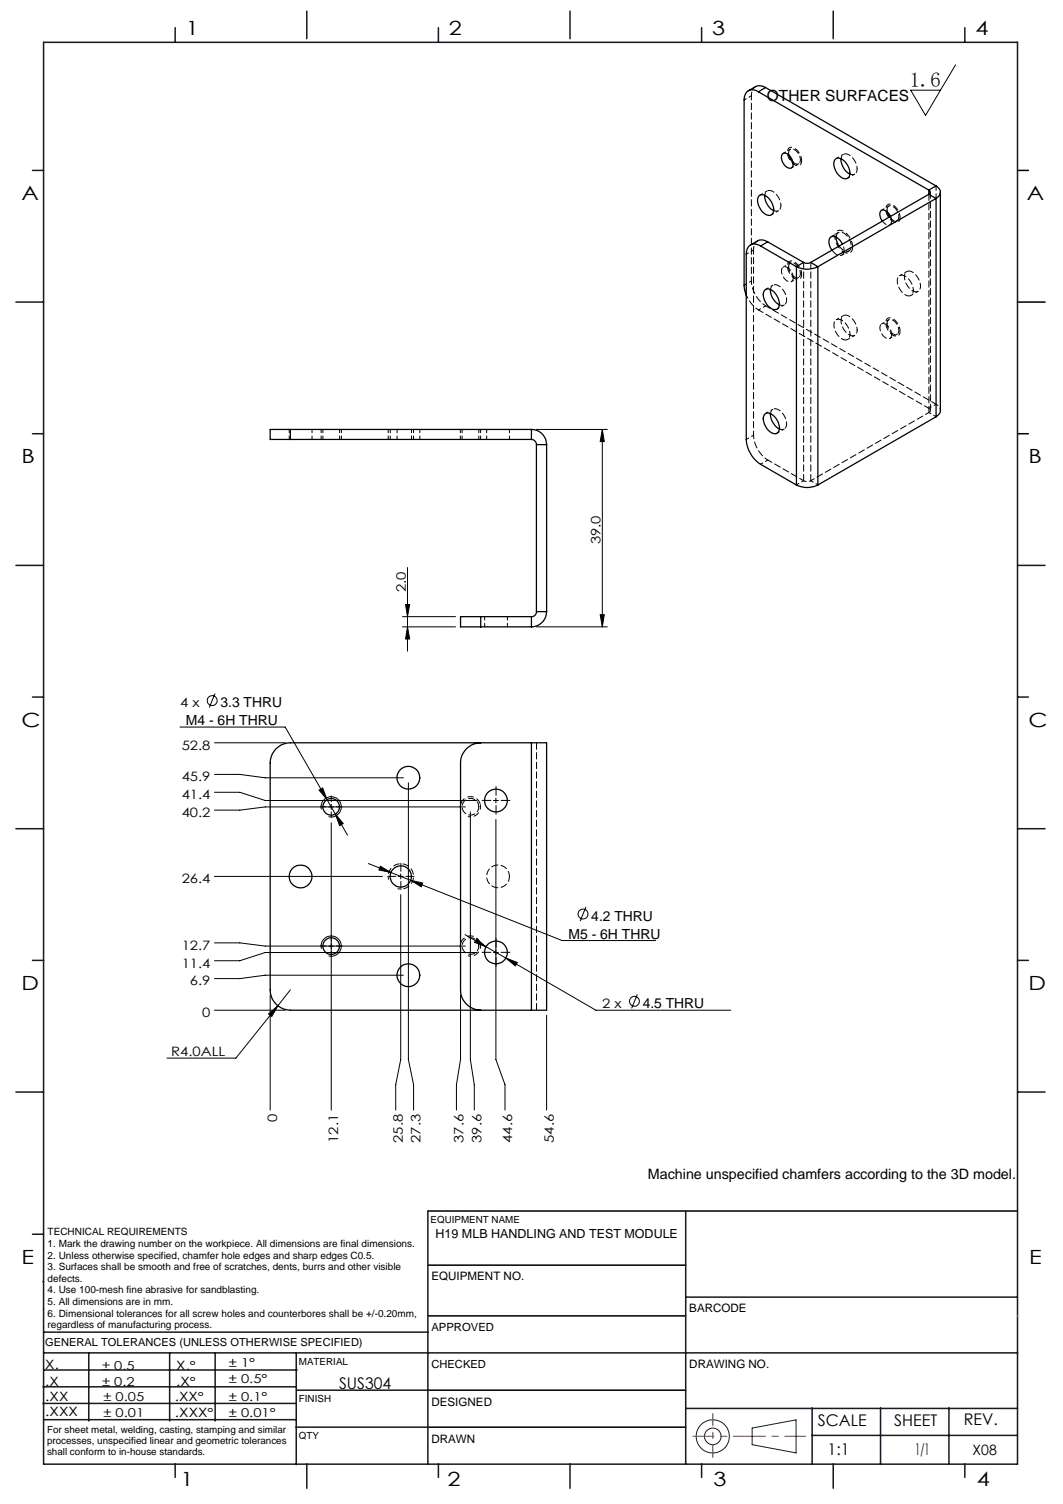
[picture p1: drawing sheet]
<svg xmlns="http://www.w3.org/2000/svg" width="210mm" height="297mm" viewBox="0 0 210 297" stroke-linecap="round" stroke-linejoin="round" font-family="sans-serif">
<g fill="none" stroke="#000" stroke-width=".2">
<path d="M188.8 12.8l-6 10-2.9-5h5.9M106 84.8h14M119 84.8l.4 2.4h-.8zM119 84.8v39M80.1 119.4h.8l-.4 2.4zM80.5 112.1v16.5M42.5 136.9l-1.2 2.8M79.5 123.8h10.5M79.5 121.8h10.5M80.5 123.8l.4 2.4h-.8zM106 123.8h14M118.6 121.4h.8l-.4 2.4z"/>
<path d="M35.6 143.6h20.7l8.3 14.3M42.4 156.5h5l5 1.6h41.8M42.4 146.7h14M42.4 152.9h5l5 .7h27.3M63 156l.7-.4 .9 2.3zM63.5 159.8a2 2 0 0 1 1.8-2.5 2 2 0 0 1 2.1 2.2 2 2 0 0 1-2.5 1.8M64.6 157.9l1.7 2.9M65.4 158.8v1M80.7 154.6v54.6l1 5v5M91 158.9v.9M91.9 159.3h-39.5l-5 .7h-5M97.5 158.1h1"/>
<path d="M98 157.6v1M42.4 173.1h33.2M65.4 162.5v56.7M66.3 160.8l1.5 1.8-.7 .5zM66.3 160.8l2.4 4.1M72.8 170.5l8.3 3.3M75.1 171.1l2.1 1.2-2.3-.5zM78.7 173.1h1M79.2 176.7v32.5l-1 5v5M79.2 172.6v1M81.1 173.8l2.4 .6-.3 .7zM81.1 173.8l30 11.9h18.4"/>
<path d="M92.9 160.3v48.9l.8 5v5M98 161.8v47.4l1.8 5v5M115.7 179.1l-1.1 2.8M42.4 186.2h5l5 .6h39.5M42.4 199.5h14M53.4 196.5v22.7M54.9 198.6l-8.3 10.3h-13.6M57.4 195.5l-2.5 3.1M63.5 187.4a2 2 0 0 1 1.8-2.6 2 2 0 0 1 2.1 2.2 2 2 0 0 1-2.5 1.8M79.7 192.6h-27.3l-5 .6h-5M91 186.4h.1M91 186.4v.9"/>
<path d="M91 196.5v12.7l-.8 5v5M91.9 184.6l4.1 2.4M94.2 185.4l1.8 1.6-2.3-.9zM94.2 188.1h-41.8l-5 1.6h-5M96 187l3.9 2.2M97.5 188.1h1M99.9 189.2l2.3 .9-.4 .6zM99.9 189.2l17.8 10.3h26.7M125.9 196.4l-1.1 2.7M53.1 200.2l1.8-1.6-1.2 2.1zM108 200.5v18.7"/>
<circle cx="41.9" cy="138.3" r=".98"/>
<circle cx="115.2" cy="180.5" r=".98"/>
<circle cx="125.3" cy="197.7" r=".98"/>
</g>
<path d="M78.5 175.5a2.5 2.5 0 0 0 3.2-2.2 2.5 2.5 0 0 0-2.7-2.7 2.5 2.5 0 0 0-2.2 3.1" fill="none" stroke="#000" stroke-width=".2" stroke-dasharray="1.3 .6" stroke-dashoffset=".8" stroke-linecap="butt"/>
<path d="M94.9 158.9a2 2 0 0 0-1.9-1.6 2 2 0 0 0-2 1.6M94.9 186.4a2 2 0 0 0-1.9-1.6 2 2 0 0 0-2 1.6" fill="none" stroke="#000" stroke-width=".2" stroke-dasharray="1.3 .6" stroke-dashoffset="-.2" stroke-linecap="butt"/>
<path d="M92.4 161.2a2 2 0 0 0 2.5-1.9M92.4 188.7a2 2 0 0 0 2.5-1.9" fill="none" stroke="#000" stroke-width=".2" stroke-dasharray="1.3 .6" stroke-dashoffset=".7" stroke-linecap="butt"/>
<path d="M168.5 48.8a3.4 3.4 0 0 0-2.7-3.3 1.28 1.28 0 0 0-.8 1.8 3.1 3.1 0 0 0 2.7 2.7 1.1 1.1 0 0 0 .8-1.2" fill="none" stroke="#000" stroke-width=".2" stroke-dasharray="1.3 .6" stroke-dashoffset=".1" stroke-linecap="butt"/>
<path d="M158.4 31.7a2.7 2.7 0 0 0-2.1-2.6 1.12 1.12 0 0 0-.6 1.7 2.26 2.26 0 0 0 2.2 1.9 .97 .97 0 0 0 .5-1M158.4 54.2a2.7 2.7 0 0 0-2.1-2.7 1.12 1.12 0 0 0-.6 1.8 2.26 2.26 0 0 0 2.2 1.8 .97 .97 0 0 0 .5-.9M177.8 42.9a2.7 2.7 0 0 0-2.1-2.6 1.12 1.12 0 0 0-.6 1.7 2.26 2.26 0 0 0 2.3 1.9 .97 .97 0 0 0 .4-1M177.8 65.4a2.7 2.7 0 0 0-2.1-2.6 1.12 1.12 0 0 0-.6 1.7 2.26 2.26 0 0 0 2.3 1.8 .97 .97 0 0 0 .4-.9" fill="none" stroke="#000" stroke-width=".2" stroke-dasharray="1.3 .6" stroke-dashoffset=".4" stroke-linecap="butt"/>
<g fill="none" stroke="#191924" stroke-width=".2">
<path d="M8.6 231.2v9.4M148.6 282l8.7-1.6v6.5l-8.7-1.6z"/>
<circle cx="140.8" cy="283.7" r="3.3"/>
<circle cx="140.8" cy="283.7" r="1.64"/>
</g>
<path d="M155.8 30.6v-.4M183.5 38.3v43.2M158.8 51.8v43.1M160.2 51.8v43.1M175.3 41.8l-.1-.4M183.8 81v-43.1M94.9 159.3v-.4M106 146.7v52.8M94.9 186.8v-.4" fill="none" stroke="#000" stroke-width=".2" stroke-dasharray="1.3 .6"/>
<g fill="none" stroke="#000" stroke-width=".2" stroke-dasharray="1.3 .6" stroke-dashoffset=".6">
<path d="M147.4 58.3l1.2 1.8 1.3 1.1M152.2 57.2a.95 .95 0 0 1 .6-.9 .95 .95 0 0 1 1 .1 3.2 3.2 0 0 1 1.5 3.4 .9 .9 0 0 1-1.3 .4M166.8 49.4l-.4-1.2M151.3 60.4a6.3 6.3 0 0 1-2.9-4.9M57.1 84.8v2M61.6 86.8v-2M63.4 84.8v2M63.8 84.8v2M67.1 86.8v-2M67.4 86.8v-2M76.7 84.8v2M77.1 84.8v2"/>
<path d="M78.4 84.8v2M81.3 86.8v-2M81.7 86.8v-2M82.9 86.8v-2M90.9 84.8v2M91.3 84.8v2M94.6 86.8v-2M94.9 86.8v-2M96.1 84.8v2M100.6 86.8v-2M151.7 90.8a6.3 6.3 0 0 1-2.8-4.9M152.2 81.7a.95 .95 0 0 1 .6-.9 .95 .95 0 0 1 1 .1 3.2 3.2 0 0 1 1.5 3.4 .9 .9 0 0 1-1.3 .4"/>
<path d="M95.7 121.8v2M100.2 123.8v-2"/>
</g>
<g fill="none" stroke="#000" stroke-width=".2" stroke-dasharray="15.2 1.3 1.3 1.3">
<path d="M64.4 159.3h-1.1M65.4 158.3v-1.1M66.4 159.3h1.2M97 158.1h-1.8M98 157.1v-1.8M98 159.1v1.7M99 158.1h1.7M65.4 160.3v1.2M78.2 173.1h-1.6M79.2 172.1v-1.6M79.2 174.1v1.6M80.2 173.1h1.6"/>
<path d="M64.4 186.8h-1.1M65.4 185.8v-1.1M65.4 187.8v1.2M66.4 186.8h1.2M97 188.1h-1.8M98 187.1v-1.8M98 189.1v1.7M99 188.1h1.7"/>
</g>
<path d="M201 33.7h2.2M201 59.7h5.4M201 85.7h2.2M84.5 239.1h116.5M84.6 259.9h50.9M84.6 249.8h50.9M84.6 274.5h50.9M84.5 281.8h51" fill="none" stroke="#000" stroke-width=".3"/>
<path d="M136.9 283.6h22.3" fill="none" stroke="#f00" stroke-width=".2" stroke-dasharray="6.3 1.3 1.3 1.3" stroke-dashoffset="2.2"/>
<path d="M140.8 287.8v-8.7" fill="none" stroke="#f00" stroke-width=".2" stroke-dasharray="6.3 1.3 1.3 1.3" stroke-dashoffset="3.9"/>
<g fill="none" stroke="#191924" stroke-width=".3">
<path d="M8.6 8.4h192.4v280.7h-192.4zM34.6 5.5v2.9M60.6 2.2v5.5M86.6 5.5v2.9M112.6 2.2v5.5M138.6 5.5v2.9M164.6 2.2v5.5M190.6 5.5v2.9M6.4 33.7h2.2M3.1 59.7h5.5M6.4 85.7h2.2M3.1 111.7h5.5"/>
<path d="M201 111.7h5.4M6.4 137.7h2.2M201 137.7h2.2M3.1 163.7h5.5M201 163.7h5.4M6.4 189.6h2.2M201 189.6h2.2M3.1 215.6h5.5M201 215.6h5.4M84.5 239.1v50M135.5 239.1v50M6.4 243.7h2.2"/>
<path d="M8.5 253.1h.1M8.6 258.5h.1M135.5 256.1h65.5M8.5 277.1h49.9M8.5 273.9h49.9M8.6 267.2h192.4M8.6 263.1h75.9M8.8 270.5h49.9M17.5 267.2v13.4M33.5 267.2v13.4M42.5 267.2v13.4M58.5 267.2v22"/>
<path d="M58.6 274.5h26M135.5 278.1h65.5M160.4 278v11.1M174 278v11.1M187.5 278v11.1M8.8 280.3h49.7M34.6 289.1v2.6M58.5 281.8h26M60.6 289.1v4.8M86.6 289.1v2.6M112.6 289.1v4.8M138.6 289.1v2.6"/>
<path d="M160.4 283.5h40.5M164.6 289.1v4.8M190.6 289.1v2.6"/>
</g>
<path d="M201 259.9h.1" fill="none" stroke="#c0c0c0" stroke-width=".2"/>
<g fill="#000">
<path d="M80.5 123.8l.4 2.4h-.8zM80.1 119.4h.8l-.4 2.4z"/>
<path d="M118.6 121.4h.8l-.4 2.4zM119 84.8l.4 2.4h-.8z"/>
<path d="M66.3 160.8l.8 2.3 .7-.5zM63 156l1.6 1.9-.9-2.3zM94.2 185.4l-.5 .7 2.3 .9zM99.9 189.2l1.9 1.5 .4-.6zM53.1 200.2l.6 .5 1.2-2.1zM75.1 171.1l-.2 .7 2.3 .5zM81.1 173.8l2.1 1.3 .3-.7z"/>
</g>
<g fill="none" stroke="#000" stroke-width=".25">
<path d="M149.8 18.1a1.72 1.72 0 0 0-2-.2 1.72 1.72 0 0 0-.8 1.9v36.5l.4 2M149.8 18.1l33.7 19.4M151.2 17.3a2.13 2.13 0 0 0-1.9-.2l-1.5 .8M151.2 17.3l-1.4 .8M151.2 17.3l33.7 19.4M149.9 38.7a1.54 1.54 0 0 1 2.2 .8 2.42 2.42 0 0 1 .5 2.8 1.27 1.27 0 0 1-2-.5 2.83 2.83 0 0 1-.7-3.1zM151.1 38.6a3.4 3.4 0 0 0 1.7 3M154.6 30.4a.95 .95 0 0 1 1.4 .4 1.86 1.86 0 0 1 .4 2.3 1.53 1.53 0 0 1-1.8-1.2l-.2-.7zM155.8 30.6l.2 .7 .7 .8M165 31.5a1.54 1.54 0 0 1 2.2 .7 2.42 2.42 0 0 1 .4 2.8 1.27 1.27 0 0 1-1.9-.4 2.83 2.83 0 0 1-.7-3.1zM166.2 31.3a3.4 3.4 0 0 0 1.7 3.1M183.5 37.5a.44 .44 0 0 1 .3 .5 .44 .44 0 0 1-.3 .4"/>
<path d="M183.5 38.4l1.4 .8M183.5 38.4l-23.3 13.4M183.5 37.5v.9M184.9 36.7a1.32 1.32 0 0 1 .9 1.3 1.32 1.32 0 0 1-.9 1.2M184.9 39.2l-23.3 13.5M184.9 39.2v43.1M184.9 36.7l-1.4 .8M185.8 38v43.1a1.27 1.27 0 0 1-.9 1.2M150.2 48.6a1.72 1.72 0 0 0-1.9-.2 1.72 1.72 0 0 0-.9 1.8v36.6a6.4 6.4 0 0 0 2.8 4.9l7.1 4.1M150.2 48.6l7.1 4.1M151.1 57.3a1.12 1.12 0 0 1 1.6 .2 2.88 2.88 0 0 1 1 3.4 1.34 1.34 0 0 1-1.9-.4 2.87 2.87 0 0 1-.7-3.2zM151.7 47.8a2 2 0 0 0-2-.2l-1.4 .8"/>
<path d="M151.7 47.8l-1.5 .8M151.7 47.8l7 4M152.2 57.2a3.4 3.4 0 0 0 1.8 3M157.3 52.7a4.7 4.7 0 0 0 4.3 0M157.3 52.7v43.1M158.7 51.8a1.5 1.5 0 0 0 1.5 0M158.7 51.8l-1.4 .9M160.2 51.8l1.4 .9M161.6 52.7v43.1M165.2 46.8l.1 .9 .5 .9M166.4 48.2a2.2 2.2 0 0 0-2-1.5 1.31 1.31 0 0 0-.5 1.9l.5 .8M175.3 41.8l.4 1.1"/>
<path d="M175.9 42.7a1.61 1.61 0 0 0-1.7-1.2 1.59 1.59 0 0 0 .1 2.2M57.4 84.8h-4v2h4M57.4 86.8h47.6M57.4 84.8v2M57.4 84.8h47.6M105 86.8a1.02 1.02 0 0 1 1 1M105 84.8a2.98 2.98 0 0 1 3 3M105 84.8v2M106 87.8h2M106 87.8v33M108 87.8v33M151.1 81.8a1.32 1.32 0 0 1 1.9 .5 2.8 2.8 0 0 1 .7 3.1 1.27 1.27 0 0 1-1.9-.5 2.83 2.83 0 0 1-.7-3.1z"/>
<path d="M152.2 81.7a3.4 3.4 0 0 0 1.8 3M157.3 95.8a4.7 4.7 0 0 0 4.3 0M184.9 82.3l-23.3 13.5M95 121.8h-4v2h4M95 121.8v2M95 123.8h10M95 121.8h10M105 121.8v2M106 120.8a.96 .96 0 0 1-1 1M106 120.8h2M108 120.8a2.99 2.99 0 0 1-3 3M95 146.7a4 4 0 0 0-4 4v44.8a4 4 0 0 0 4 4"/>
<path d="M105 146.7h3v52.8h-3M105 146.7h-47.6a4 4 0 0 0-4 4v44.8a4 4 0 0 0 4 4h47.6M105 146.7v52.8"/>
<circle cx="65.4" cy="159.3" r="1.65"/>
<circle cx="80.7" cy="153.6" r="2.26"/>
<circle cx="98" cy="158.1" r="2.26"/>
<circle cx="59.4" cy="173.1" r="2.25"/>
<circle cx="79.2" cy="173.1" r="2.1"/>
<circle cx="65.4" cy="186.8" r="1.65"/>
<circle cx="80.7" cy="192.6" r="2.26"/>
<circle cx="98" cy="188.1" r="2.26"/>
</g>
<path d="M94.6 159.3a1.65 1.65 0 0 0-2.4-1.5 1.65 1.65 0 0 0-.3 2.8 1.65 1.65 0 0 0 2.6-.9l.1-.4M100.6 173.1a2.25 2.25 0 0 0-3.2-2.1 2.25 2.25 0 0 0-.4 3.8 2.25 2.25 0 0 0 3.6-1.3v-.4M94.6 186.8a1.65 1.65 0 0 0-2.4-1.5 1.65 1.65 0 0 0-.3 2.8 1.65 1.65 0 0 0 2.6-.9l.1-.4" fill="none" stroke="#000" stroke-width=".2" stroke-dasharray="1.3 .6" stroke-dashoffset=".2"/>
<g fill="none" stroke="#000" stroke-width=".2" stroke-dasharray="1.3 .6" stroke-dashoffset=".8">
<path d="M147 19.7l1.4-.8M151.6 37.7l-1.5 .8M156.1 29.5l-1.4 .8M156.4 33.1l1.4-.8M166.6 30.5l-1.4 .8M167.5 35.2l1.4-.8M169.3 33.3a3 3 0 0 0-2.4-2.9 .92 .92 0 0 0-.7 .9M147.4 50.2l1.5-.8M148.4 55.5l-1.4 .8M152.4 42.4l1.4-.8M152.7 56.3l-1.4 .8M154.3 40.6a3 3 0 0 0-2.5-3 .92 .92 0 0 0-.7 .9"/>
<path d="M156.1 51.9l-1.4 .8M156.4 55.6l1.4-.8M165.6 45.9l-1.4 .8M166.3 50.4l1.4-.8M175.6 40.7l-1.4 .8M175.8 44.4l1.4-.8M179.1 53.6l-1.4 .8M180 58.3l1.4-.8M149.9 61.2l1.4-.8M153.5 61l1.4-.8M166.6 62.3l-1.4 .8M167.5 67l1.4-.8"/>
<path d="M175.6 63.1l-1.4 .9M175.8 66.8l1.4-.8M184.9 79.8l-1.4 .8M148.9 85.9l-1.5 .9M150.3 91.7l1.4-.9M152.7 80.8l-1.4 .8M153.5 85.5l1.4-.8M158.8 94.9l-1.5 .8M161.6 95.7l-1.4-.8M183.5 81.5l1.4 .8M185.8 81v-.1a1.6 1.6 0 0 0-.9-1.1"/>
</g>
<path d="M148.4 18.9a1.93 1.93 0 0 1 .9-1.8M167.9 34.3a.95 .95 0 0 0 1.1 0 .95 .95 0 0 0 .3-1M148.9 49.4a1.93 1.93 0 0 1 .8-1.9M152.9 41.6a.95 .95 0 0 0 1-.1 .95 .95 0 0 0 .4-.9M176.2 43.6l-.3-.9M160.2 94.9l23.3-13.4M183.5 81.5a.43 .43 0 0 0 .3-.5 .43 .43 0 0 0-.3-.4" fill="none" stroke="#000" stroke-width=".2" stroke-dasharray="1.3 .6" stroke-dashoffset=".5"/>
<path d="M148.4 18.9v36.6M155.8 30.2a.79 .79 0 0 1 .6-.8 .79 .79 0 0 1 .9 .4 2.06 2.06 0 0 1 .6 2.4 .9 .9 0 0 1-1.2-.2M184.9 36.7v2.5M148.9 49.4v36.5M151.7 90.8l7.1 4.1" fill="none" stroke="#000" stroke-width=".2" stroke-dasharray="1.3 .6" stroke-dashoffset=".4"/>
<path d="M155.8 52.7a.79 .79 0 0 1 .6-.9 .79 .79 0 0 1 .9 .5 2.06 2.06 0 0 1 .6 2.4 1.33 1.33 0 0 1-1.8-1l-.3-1M156.7 54.8a2.27 2.27 0 0 0-1.7-2.1 .91 .91 0 0 0-.6 1.3 1.96 1.96 0 0 0 1.8 1.7 .76 .76 0 0 0 .5-.9M174.3 43.7a1.08 1.08 0 0 0 1.7 .4l.2-.5M175.2 63.9a.79 .79 0 0 1 .6-.8 .79 .79 0 0 1 .9 .4 2.06 2.06 0 0 1 .7 2.4 1.33 1.33 0 0 1-1.9-1l-.3-1M176.2 66.1a2.27 2.27 0 0 0-1.8-2.2 .91 .91 0 0 0-.5 1.3 1.96 1.96 0 0 0 1.8 1.7 .76 .76 0 0 0 .5-.8M184.9 79.8l-33.6-19.4M183.5 80.6l-33.6-19.4" fill="none" stroke="#000" stroke-width=".2" stroke-dasharray="1.3 .6" stroke-dashoffset=".3"/>
<path d="M164.4 49.4a1.51 1.51 0 0 0 2.1 .8l.3-.8" fill="none" stroke="#000" stroke-width=".2" stroke-dasharray="1.3 .6" stroke-dashoffset="-.1"/>
<path d="M180.4 57.3a3 3 0 0 0-2.4-2.9 1.53 1.53 0 0 0-.5 2.2 2.52 2.52 0 0 0 2.2 1.8 .97 .97 0 0 0 .7-1.1M181.9 56.5a3 3 0 0 0-2.5-3 1.53 1.53 0 0 0-.5 2.3 2.52 2.52 0 0 0 2.2 1.8 .97 .97 0 0 0 .8-1.1M167.9 66a3 3 0 0 0-2.5-3 1.53 1.53 0 0 0-.4 2.3 2.52 2.52 0 0 0 2.2 1.8 .97 .97 0 0 0 .7-1.1M169.3 65.2a3 3 0 0 0-2.4-3 1.53 1.53 0 0 0-.5 2.3 2.52 2.52 0 0 0 2.2 1.8 .97 .97 0 0 0 .7-1.1M158.8 94.9a1.56 1.56 0 0 0 1.4 0" fill="none" stroke="#000" stroke-width=".2" stroke-dasharray="1.3 .6" stroke-dashoffset=".7"/>
<path d="M165.2 46.8a.91 .91 0 0 1 .5-.9 .91 .91 0 0 1 1.1 .2 2.84 2.84 0 0 1 1.2 3.2 1.12 1.12 0 0 1-1.8-.3l-.4-.4M175.2 41.4a.79 .79 0 0 1 .6-.8 .79 .79 0 0 1 .9 .4 2.06 2.06 0 0 1 .7 2.4 1.09 1.09 0 0 1-1.7-.6" fill="none" stroke="#000" stroke-width=".2" stroke-dasharray="1.3 .6" stroke-dashoffset=".1"/>
<text font-size="4.1" x="179.8" y="17.2">1.6</text>
<g font-size="3.9">
<text x="36.7" y="6.9">1</text>
<text x="88.7" y="6.9">2</text>
<text x="140.7" y="6.9">3</text>
<text x="192.7" y="6.9">4</text>
<text x="4.2" y="39.5">A</text>
<text x="202.9" y="39.5">A</text>
<text x="4.2" y="91.5">B</text>
<text x="203.2" y="91.5">B</text>
<text x="4.2" y="143.5">C</text>
<text x="203.2" y="143.5">C</text>
<text x="4.2" y="195.5">D</text>
<text x="203.2" y="195.5">D</text>
<text x="4.2" y="249.6">E</text>
<text x="203.3" y="249.6">E</text>
<text x="35.7" y="293.4">1</text>
<text x="88.4" y="293.4">2</text>
<text x="141" y="293.4">3</text>
<text x="193" y="293.4">4</text>
</g>
<g font-size="3.2">
<text x="67" y="274.2">SUS304</text>
<text x="161.6" y="281.7">SCALE</text>
<text x="176.7" y="281.5">SHEET</text>
<text x="190.4" y="281.5">REV.</text>
<text x="163.5" y="287.3">1:1</text>
<text x="180.8" y="287.3">1/1</text>
</g>
<text font-size="3" x="151.5" y="20">OTHER SURFACES</text>
<g font-size="2.8">
<text x="128" y="232.7">Machine unspecified chamfers according to the 3D model.</text>
<text x="192.1" y="287.3">X08</text>
</g>
<g font-size="2.7">
<text x="36.7" y="143.2">M4 - 6H THRU</text>
<text x="43.6" y="139.7">3.3 THRU</text>
<text x="112.3" y="185.4">M5 - 6H THRU</text>
<text x="116.8" y="181.8">4.2 THRU</text>
<text x="127" y="199.1">4.5 THRU</text>
</g>
<g font-size="2.6">
<text x="118.6" y="107.5" transform="rotate(-90 118.6 107.5)">39.0</text>
<text x="80.2" y="116.9" transform="rotate(-90 80.2 116.9)">2.0</text>
<text x="35.6" y="139.7">4 x</text>
<text x="35.9" y="148.1">52.8</text>
<text x="35.9" y="154.3">45.9</text>
<text x="35.9" y="157.8">41.4</text>
<text x="35.9" y="161.4">40.2</text>
<text x="35.9" y="174.4">26.4</text>
<text x="35.9" y="191.1">11.4</text>
<text x="35.9" y="187.5">12.7</text>
<text x="37.5" y="194.6">6.9</text>
<text x="40" y="200.8">0</text>
<text x="119" y="199.1">2 x</text>
<text x="33.8" y="208.6">R4.0ALL</text>
<text x="54.8" y="221.6" transform="rotate(-90 54.8 221.6)">0</text>
<text x="66.8" y="225.7" transform="rotate(-90 66.8 225.7)">12.1</text>
<text x="79.6" y="225.7" transform="rotate(-90 79.6 225.7)">25.8</text>
<text x="83.1" y="225.7" transform="rotate(-90 83.1 225.7)">27.3</text>
<text x="91.6" y="225.7" transform="rotate(-90 91.6 225.7)">37.6</text>
<text x="95.1" y="225.7" transform="rotate(-90 95.1 225.7)">39.6</text>
<text x="101.2" y="225.7" transform="rotate(-90 101.2 225.7)">44.6</text>
<text x="109.4" y="225.7" transform="rotate(-90 109.4 225.7)">54.6</text>
</g>
<g font-size="2.5">
<text x="86.1" y="244.4">H19 MLB HANDLING AND TEST MODULE</text>
<text x="8.9" y="273.6">.X</text>
<text x="8.9" y="270.4">X.</text>
<text x="34.8" y="273.7">.X°</text>
<text x="34.8" y="270.5">X.°</text>
<text x="9" y="276.7">.XX</text>
<text x="9" y="279.7">.XXX</text>
<text x="34.5" y="276.7">.XX°</text>
<text x="34.6" y="279.8">.XXX°</text>
</g>
<g font-size="2.4">
<text x="45.2" y="270">± 1°</text>
<text x="20.2" y="270.4">± 0.5</text>
<text x="20.2" y="273.7">± 0.2</text>
<text x="45.2" y="273.2">± 0.5°</text>
<text x="20.4" y="279.7">± 0.01</text>
<text x="20.4" y="276.7">± 0.05</text>
<text x="45.2" y="276.7">± 0.1°</text>
<text x="45.2" y="279.7">± 0.01°</text>
</g>
<g font-size="2.3">
<text x="85.2" y="252.9">EQUIPMENT NO.</text>
<text x="136.2" y="259.2">BARCODE</text>
<text x="136.2" y="270.2">DRAWING NO.</text>
<text x="85.2" y="277.6">DESIGNED</text>
<text x="85.2" y="284.9">DRAWN</text>
</g>
<g font-size="2.2">
<text x="85.2" y="262.8">APPROVED</text>
<text x="8.9" y="265.9">GENERAL TOLERANCES (UNLESS OTHERWISE SPECIFIED)</text>
<text x="85.2" y="270.1">CHECKED</text>
</g>
<g font-size="2">
<text x="9.4" y="243.9">TECHNICAL REQUIREMENTS</text>
<text x="9.4" y="246.2">1. Mark the drawing number on the workpiece. All dimensions are final dimensions.</text>
<text x="9.4" y="248.5">2. Unless otherwise specified, chamfer hole edges and sharp edges C0.5.</text>
<text x="9.4" y="250.8">3. Surfaces shall be smooth and free of scratches, dents, burrs and other visible</text>
<text x="9.4" y="253.1">defects.</text>
<text x="9.4" y="255.4">4. Use 100-mesh fine abrasive for sandblasting.</text>
<text x="9.4" y="257.7">5. All dimensions are in mm.</text>
<text x="9.4" y="260">6. Dimensional tolerances for all screw holes and counterbores shall be +/-0.20mm,</text>
<text x="9.4" y="262.3">regardless of manufacturing process.</text>
</g>
<g font-size="1.9">
<text x="85.1" y="241.5">EQUIPMENT NAME</text>
<text x="59.1" y="269.5">MATERIAL</text>
<text x="59.1" y="276.9">FINISH</text>
<text x="9.3" y="282.9">For sheet metal, welding, casting, stamping and similar</text>
<text x="9.3" y="285.2">processes, unspecified linear and geometric tolerances</text>
<text x="9.3" y="287.4">shall conform to in-house standards.</text>
<text x="59.1" y="284.2">QTY</text>
</g>
</svg>
